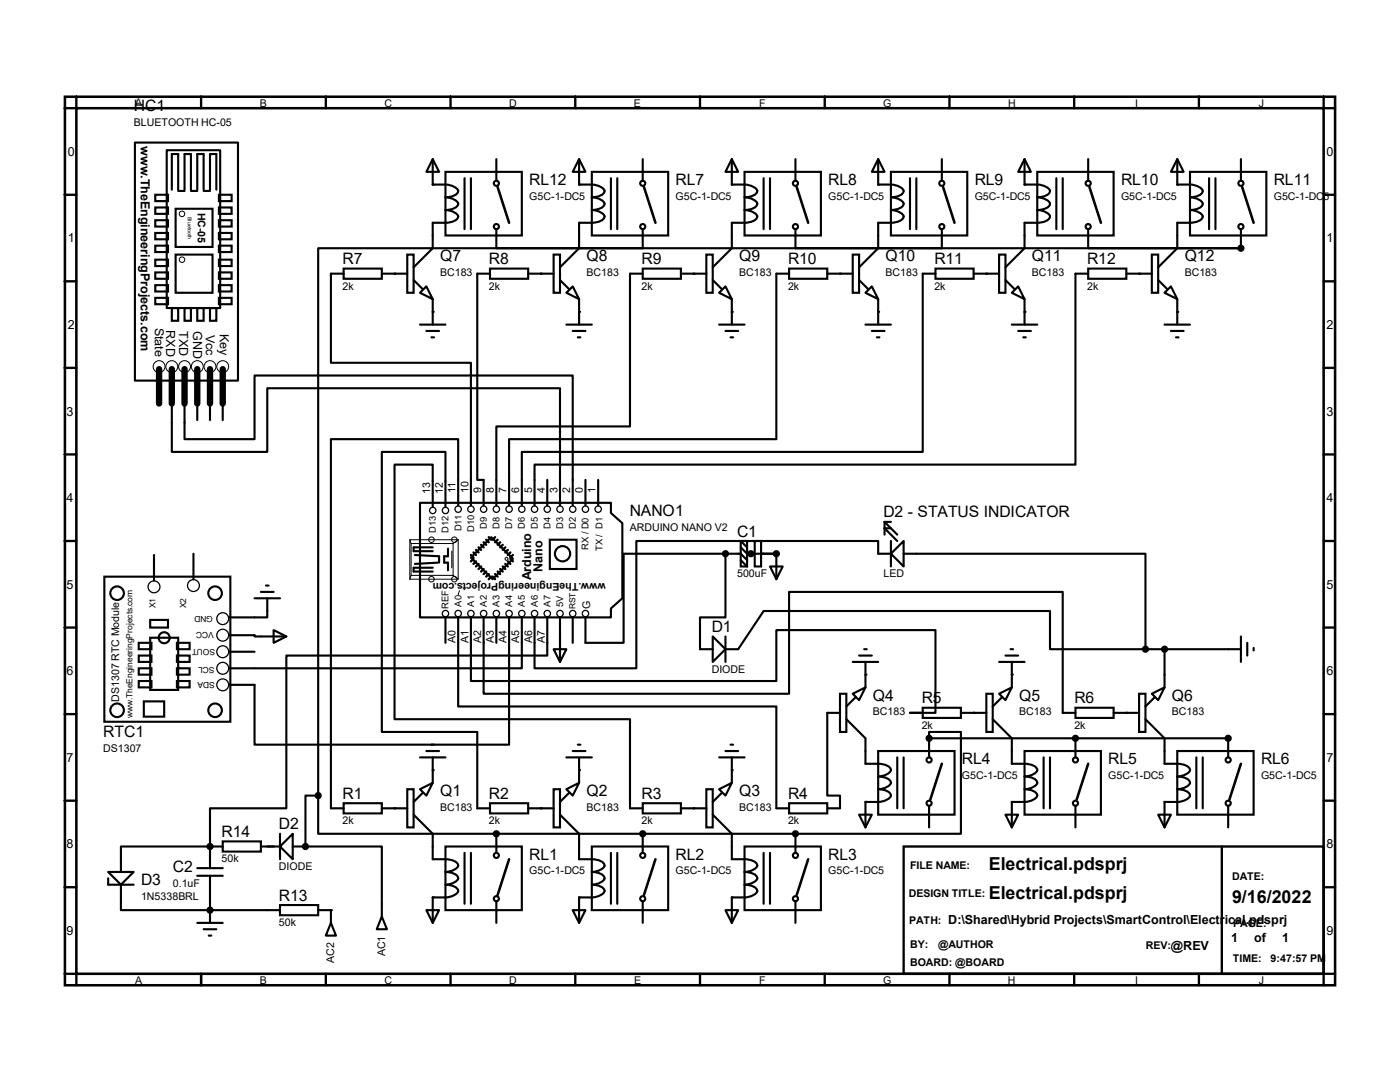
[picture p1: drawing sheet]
<svg xmlns="http://www.w3.org/2000/svg" width="279mm" height="216mm" viewBox="0 0 279 216" stroke-linecap="round" stroke-linejoin="round" font-family="sans-serif">
<g fill="none" stroke="#000" stroke-width=".51">
<path d="M13 19.3h253.4v177.3h-253.4zM15.2 21.6h249v172.7h-249zM99.3 37.3l2.3 7.1M128.5 37.3l2.3 7.1M159 37.3l2.3 7.1M188.2 37.3l2.3 7.1M217.4 37.3l2.3 7.1M247.9 37.3l2.3 7.1M188 152.4l-2.3 7.1M217.2 152.4l-2.3 7.1M247.6 152.4l-2.2 7.1M101.6 171.4l-2.3 7.2"/>
<path d="M130.8 171.4l-2.3 7.2M161.3 171.4l-2.3 7.2"/>
</g>
<g fill="none" stroke="#000" stroke-width=".47">
<path d="M15.2 19.3v2.3h-2.2M40.1 19.3v2.3M65 19.3v2.3M89.9 19.3v2.3M114.8 19.3v2.3M139.7 19.3v2.3M164.6 19.3v2.3M189.5 19.3v2.3M214.4 19.3v2.3M239.3 19.3v2.3M264.2 19.3v2.3h2.2M13 38.9h2.2"/>
<path d="M264.2 38.9h2.2M13 56.1h2.2M264.2 56.1h2.2M13 73.4h2.2M264.2 73.4h2.2M13 90.7h2.2M264.2 90.7h2.2M13 107.9h2.2M94 110.7l.5 .6M94.5 111.5l-.5 .5M94.5 110.2l.5 .5M95 112l-.5 .5"/>
<path d="M95 109.7l.5 .5M95.5 112.5l-.5 .5M95.5 109.2l.5 .5M96 113l-.5 .5M96 108.7l.5 .5M96.5 113.5l-.5 .5M96.5 108.2l.5 .5M97 114l-.5 .6M97 107.7l.5 .5M97.5 114.6l-.5 .5M97.5 107.2l.5 .5M98 115.1l-.5 .5"/>
<path d="M98.3 115.1l.5 .5M98.8 107.2l-.5 .5M98.8 114.6l.5 .5M99.3 107.7l-.5 .5M99.3 114l.5 .6M99.8 108.2l-.5 .5M99.8 113.5l.5 .5M100.3 108.7l-.5 .5M100.3 113l.5 .5M100.8 109.2l-.5 .5M100.8 112.5l.5 .5M101.3 109.7l-.5 .5"/>
<path d="M101.3 112l.6 .5M101.9 110.2l-.6 .5M101.9 111.5l.5 .5M102.4 110.7l-.5 .6M264.2 107.9h2.2M13 125.2h2.2M264.2 125.2h2.2M13 142.5h2.2M13 159.8h2.2M264.2 142.5h2.2M264.2 159.8h2.2M13 177h2.2"/>
<path d="M180.3 168.9h83.9v25.4h-83.9zM243.8 168.9v25.4M264.2 177h2.2M13 194.3h2.2v2.3M40.1 194.3v2.3M65 194.3v2.3M89.9 194.3v2.3M114.8 194.3v2.3M139.7 194.3v2.3M164.6 194.3v2.3M189.5 194.3v2.3M214.4 194.3v2.3"/>
<path d="M239.3 194.3v2.3M266.4 194.3h-2.2v2.3"/>
</g>
<g fill="none" stroke="#000" stroke-width=".2">
<path d="M15.2 19l.1 2.3M40.1 19l.1 2.3M65 19l.1 2.3M89.9 19l.1 2.3M114.8 19l.1 2.3M139.7 19v2.3M164.6 19v2.3M189.5 19v2.3M214.4 19v2.3M239.3 19v2.3M264.2 19v2.3M12.7 21.6h2.3"/>
<path d="M12.7 38.9h2.3M12.7 56.1h2.3M12.7 73.4h2.3M12.7 90.7h2.3M12.7 107.9h2.3M81.8 107.7h9.6v7.9h-9.6zM81.8 107.7l.2 .8M82 108.5h8.4v6.3h-8.4zM82 114.8l-.2 .8M90.5 114.8l.9 .8M91.5 107.7l-1.1 .8M91.7 117.9l-.2 .7"/>
<path d="M12.7 125.2h2.3M12.7 142.5h2.3M12.7 159.8h2.3M12.7 177h2.3M12.7 194.3h2.3"/>
<circle cx="36.3" cy="51.8" r=".55"/>
<circle cx="36.3" cy="42.7" r=".55"/>
<circle cx="31.7" cy="73.2" r="1.19"/>
<circle cx="34.3" cy="73.2" r="1.19"/>
<circle cx="36.8" cy="73.2" r="1.19"/>
<circle cx="39.4" cy="73.2" r="1.19"/>
<circle cx="41.9" cy="73.2" r="1.19"/>
<circle cx="44.4" cy="73.2" r="1.19"/>
<circle cx="86.1" cy="115.6" r=".55"/>
<circle cx="86.1" cy="107.7" r=".55"/>
<circle cx="90.7" cy="107.7" r=".55"/>
<circle cx="90.7" cy="115.6" r=".55"/>
<circle cx="101.1" cy="111.5" r=".3"/>
</g>
<g fill="#000">
<circle cx="86.4" cy="36.8" r=".21"/>
<circle cx="115.6" cy="36.8" r=".21"/>
<circle cx="146" cy="36.8" r=".21"/>
<circle cx="175.3" cy="36.8" r=".21"/>
<circle cx="204.5" cy="36.8" r=".21"/>
<circle cx="234.9" cy="36.8" r=".21"/>
<circle cx="78.7" cy="54.6" r=".21"/>
<circle cx="108" cy="54.6" r=".21"/>
<circle cx="138.4" cy="54.6" r=".21"/>
<circle cx="167.6" cy="54.6" r=".21"/>
<circle cx="196.9" cy="54.6" r=".21"/>
<circle cx="227.3" cy="54.6" r=".21"/>
<circle cx="247.7" cy="49.5" r=".21"/>
<circle cx="86.4" cy="62.2" r=".21"/>
<circle cx="115.6" cy="62.2" r=".21"/>
<circle cx="146" cy="62.2" r=".21"/>
<circle cx="175.3" cy="62.2" r=".21"/>
<circle cx="204.5" cy="62.2" r=".21"/>
<circle cx="234.9" cy="62.2" r=".21"/>
<circle cx="144.8" cy="110.5" r=".21"/>
<circle cx="154.9" cy="110.5" r=".21"/>
<circle cx="172.7" cy="134.6" r=".21"/>
<circle cx="201.9" cy="134.6" r=".21"/>
<circle cx="86.4" cy="153.7" r=".21"/>
<circle cx="115.6" cy="153.7" r=".21"/>
<circle cx="146" cy="153.7" r=".21"/>
<circle cx="185.4" cy="147.3" r=".21"/>
<circle cx="194.3" cy="142.2" r=".21"/>
<circle cx="214.6" cy="147.3" r=".21"/>
<circle cx="224.8" cy="142.2" r=".21"/>
<circle cx="245.1" cy="147.3" r=".21"/>
<circle cx="41.9" cy="168.9" r=".21"/>
<circle cx="61" cy="168.9" r=".21"/>
<circle cx="78.7" cy="161.3" r=".21"/>
<circle cx="86.4" cy="179.1" r=".21"/>
<circle cx="99.1" cy="166.4" r=".21"/>
<circle cx="108" cy="161.3" r=".21"/>
<circle cx="115.6" cy="179.1" r=".21"/>
<circle cx="128.3" cy="166.4" r=".21"/>
<circle cx="138.4" cy="161.3" r=".21"/>
<circle cx="146.1" cy="179.1" r=".21"/>
<circle cx="158.8" cy="166.4" r=".21"/>
<circle cx="172.7" cy="160" r=".21"/>
<circle cx="201.9" cy="160" r=".21"/>
<circle cx="232.4" cy="160" r=".21"/>
<circle cx="41.9" cy="181.6" r=".21"/>
<circle cx="66" cy="181.6" r=".21"/>
</g>
<g fill="none" stroke="#000" stroke-width=".42">
<path d="M26.9 28.4h20.6v47.5h-20.6zM31 38.9h2.5v1.2h-2.5zM33.3 30h10.6v31.5h-10.6zM34.3 37.8v-7.1h1.3v7.1M35.6 38.1h1.2M36.8 37.8v-7.1h1.3v7.1M38.1 38.1h1.3M39.4 37.8v-7.1h1.2v7.1M40.6 38.1h1.3M41.9 37.8v-7.1h1.3v7.1M43.7 38.9h2.5v1.2h-2.5zM86.4 31.7l1.2 2.6h-2.5z"/>
<path d="M86.4 31.7v5.1a7 7 0 0 1 4.2 .5 .88 .88 0 0 1 .8 .8 .88 .88 0 0 1-.8 .9l-1.7 .4a2.69 2.69 0 0 1 2.5 1.2 2.31 2.31 0 0 1-2.5 1.3 2.69 2.69 0 0 1 2.5 1.3 2.31 2.31 0 0 1-2.5 1.2h-2.5v5.1l-3.9 3.8M88.9 34.3h15.2v12.7h-15.2zM92.7 35.6v10.1M94 35.6v10.1M99.1 31.7v4.4M115.6 31.7l1.2 2.6h-2.5zM115.6 31.7v5.1a7 7 0 0 1 4.3 .5 .88 .88 0 0 1 .8 .8 .88 .88 0 0 1-.8 .9l-1.8 .4a2.69 2.69 0 0 1 2.5 1.2 2.31 2.31 0 0 1-2.5 1.3 2.69 2.69 0 0 1 2.5 1.3 2.31 2.31 0 0 1-2.5 1.2h-2.5v5.1l-3.8 3.8M118.1 34.3h15.2v12.7h-15.2zM121.9 35.6v10.1M123.2 35.6v10.1M128.3 31.7v4.4M146 31.7l1.3 2.6h-2.5z"/>
<path d="M146 31.7v5.1a7 7 0 0 1 4.3 .5 .88 .88 0 0 1 .8 .8 .88 .88 0 0 1-.8 .9l-1.7 .4a2.69 2.69 0 0 1 2.5 1.2 2.31 2.31 0 0 1-2.5 1.3 2.69 2.69 0 0 1 2.5 1.3 2.31 2.31 0 0 1-2.5 1.2h-2.6v5.1l-3.8 3.8M148.6 34.3h15.2v12.7h-15.2zM152.4 35.6v10.1M153.7 35.6v10.1M158.7 31.7v4.4M175.3 31.7l1.2 2.6h-2.5zM175.3 31.7v5.1a7 7 0 0 1 4.2 .5 .88 .88 0 0 1 .8 .8 .88 .88 0 0 1-.8 .9l-1.7 .4a2.69 2.69 0 0 1 2.5 1.2 2.31 2.31 0 0 1-2.5 1.3 2.69 2.69 0 0 1 2.5 1.3 2.31 2.31 0 0 1-2.5 1.2h-2.5v5.1l-3.9 3.8M177.8 34.3h15.2v12.7h-15.2zM181.6 35.6v10.1M182.9 35.6v10.1M188 31.7v4.4M204.5 31.7l1.2 2.6h-2.5z"/>
<path d="M204.5 31.7v5.1a7 7 0 0 1 4.3 .5 .88 .88 0 0 1 .8 .8 .88 .88 0 0 1-.8 .9l-1.8 .4a2.69 2.69 0 0 1 2.5 1.2 2.31 2.31 0 0 1-2.5 1.3 2.69 2.69 0 0 1 2.5 1.3 2.31 2.31 0 0 1-2.5 1.2h-2.5v5.1l-3.8 3.8M207 34.3h15.2v12.7h-15.2zM210.8 35.6v10.1M212.1 35.6v10.1M217.2 31.7v4.4M234.9 31.7l1.3 2.6h-2.5zM234.9 31.7v5.1a7 7 0 0 1 4.3 .5 .88 .88 0 0 1 .8 .8 .88 .88 0 0 1-.8 .9l-1.7 .4a2.69 2.69 0 0 1 2.5 1.2 2.31 2.31 0 0 1-2.5 1.3 2.69 2.69 0 0 1 2.5 1.3 2.31 2.31 0 0 1-2.5 1.2h-2.6v5.1l-3.8 3.8M237.5 34.3h15.2v12.7h-15.2zM241.3 35.6v10.1M242.6 35.6v10.1M247.6 31.7v4.4M31 41.4h2.5v1.3h-2.5z"/>
<path d="M31 43.9h2.5v1.3h-2.5zM31 46.5h2.5v1.3h-2.5zM31 49h2.5v1.3h-2.5zM31 51.8h2.5v1.3h-2.5zM31 54.4h2.5v1.2h-2.5zM31 56.9h2.5v1.3h-2.5zM31 59.4h2.5v1.3h-2.5zM35.1 41.7h7.3v7.6h-7.3zM35.1 50.8h7.3v7.6h-7.3zM43.7 41.4h2.5v1.3h-2.5zM43.7 43.9h2.5v1.3h-2.5zM43.7 46.5h2.5v1.3h-2.5z"/>
<path d="M43.7 49h2.5v1.3h-2.5zM43.7 51.8h2.5v1.3h-2.5zM43.7 54.4h2.5v1.2h-2.5zM43.7 56.9h2.5v1.3h-2.5zM43.7 59.4h2.5v1.3h-2.5zM68.6 53.6h7.6v2h-7.6zM68.6 54.6h-2.6v17.8h28v28.4M76.2 54.6h5.1M81.3 50.8h1.2v7.6h-1.2zM82.5 55.9l1.8 1.8M83.8 58.4l1.3-1.3 1.3 2.6zM86.4 59.7v5.1"/>
<path d="M97.8 53.6h7.6v2h-7.6zM97.8 54.6h-2.6v41.2h1.3v5M99.1 45.7v3.8h29.2v-3.8M105.4 54.6h5.1M110.5 50.8h1.3v7.6h-1.3zM111.8 55.9l1.7 1.8M114.3 57.1l1.3 2.6-2.6-1.3zM115.6 59.7v5.1M128.3 53.6h7.6v2h-7.6zM128.3 54.6h-2.6v30.5h-26.6v15.7M135.9 54.6h5.1M141 50.8h1.2v7.6h-1.2z"/>
<path d="M142.2 55.9l1.8 1.8M144.8 57.1l1.2 2.6-2.5-1.3zM146 59.7v5.1M157.5 53.6h7.6v2h-7.6zM157.5 54.6h-2.6v33h-53.3v13.2M158.7 45.7v3.8h29.3v-3.8M165.1 54.6h5.1M170.2 50.8h1.2v7.6h-1.2zM171.4 55.9l1.8 1.8M174 57.1l1.3 2.6-2.6-1.3zM175.3 59.7v5.1M186.7 53.6h7.6v2h-7.6z"/>
<path d="M186.7 54.6h-2.6v35.6h-80v10.6M194.3 54.6h5.1M199.4 50.8h1.3v7.6h-1.3zM200.7 55.9l1.7 1.8M203.2 57.1l1.3 2.6-2.6-1.3zM204.5 59.7v5.1M217.2 53.6h7.6v2h-7.6zM217.2 54.6h-2.6v38.1h-107.9v8.1M217.2 45.7v3.8h30.4M224.8 54.6h5.1M229.9 50.8h1.2v7.6h-1.2zM231.1 55.9l1.8 1.8"/>
<path d="M233.7 57.1l1.2 2.6-2.5-1.3zM234.9 59.7v5.1M247.6 49.5h-184.1v109.2M247.6 45.7v3.8M34.3 61.5h1.3v2.5h-1.3zM34.3 79.2v11h19v-12.7h58.5v23.3M36.8 61.5h1.3v2.5h-1.3zM36.8 79.2v8.4h14v-12.7h63.5v25.9M39.4 61.5h1.2v2.5h-1.2zM41.9 61.5h1.3v2.5h-1.3zM83.8 64.8h5.1M85.1 66h2.5"/>
<path d="M86.1 67.3h.5M113 64.8h5.1M114.3 66h2.5M115.3 67.3h.5M143.5 64.8h5.1M144.8 66h2.5M145.8 67.3h.5M172.7 64.8h5.1M174 66h2.5M175 67.3h.5M201.9 64.8h5.1M203.2 66h2.5"/>
<path d="M204.2 67.3h.5M232.4 64.8h5.1M233.7 66h2.5M234.7 67.3h.5M39.4 80v3.8M41.9 80v3.8M44.4 80v3.8M109.2 95.8v5M116.8 95.8v5M119.4 95.8v5M20.8 115.1h25.2v28.9h-25.2zM30.7 110.7v5.1"/>
<path d="M38.6 110.5v5.1M50.8 119.4h5.1M52.1 118.1h2.5M53.1 116.8h.5M53.3 119.4v3.8h-7.6M82.8 110.7l4.8 .3v1.3M83.8 100.3h38.1v2.1l2.3 2v15l-2.3 2v1.8h-38.1zM86.4 101.1v-8.4h-7.7v50.8h47v17.8h2.6M86.4 109.2h-3.9v.8h3.9M86.4 113.3h-3.9v.7h3.9M87.4 112.3l-4.6 .2M88.9 101.1v-10.9h-12.7v55.8h19v15.3h2.6"/>
<path d="M89.4 109.5v1.5h-.8v1.3h.8v1.5M91.4 100.8v-13.2h-25.4v73.7h2.6M98 107.2l4.4 4.3-4.1 4.1-4.3-4.3zM109.7 107.7h5.4v5.8h-5.4zM144.8 110.5v12.7h-5.1v6.3h2.5M144.8 110.5h-20.3v17.8h-7.7v-5.1M144.8 110.5h3l1.3 1.3M147.8 107.9h1.3v5.1h-1.3zM147.8 107.9l1.3 1.3M147.8 109.2l1.3 1.3M147.8 111.8l1.3 1.2M149.9 110.5h5v5.1"/>
<path d="M150.6 107.9h1.3v5.1h-1.3zM153.7 113h2.5l-1.3 2.6zM176.5 104.1l2.6 2.6M176.5 104.1h1.3M176.5 104.1v2.6M177.8 110.5h-2.5v-2.6h-48.3v25.4h-20.3v-10.1M177.8 107.9v5.1M177.8 105.4h-1.3l2.6 2.5M180.3 107.9v5.1l-2.5-2.5zM180.3 110.5h48.3v19M27.7 135.9h2.5v1.3h-2.5zM27.7 133.3h2.5v1.3h-2.5z"/>
<path d="M27.7 130.8h2.5v1.3h-2.5zM27.7 128.3h2.5v1.2h-2.5zM28.7 140h4.1v3h-4.1zM30 127.3h5.6v10.4h-5.6zM30 123.7h3.5v1.5h-3.5zM35.3 135.9h2.5v1.3h-2.5zM35.3 133.3h2.5v1.3h-2.5zM35.3 130.8h2.5v1.3h-2.5zM35.3 128.3h2.5v1.2h-2.5zM45.7 126.7h5.1v.3h6.3M45.7 130h5.1M54.6 125.7l2.5 1.3-2.5 1.3z"/>
<path d="M88.9 123.2v5.1M91.4 123.2v17.8h63.5v20.3h2.6M94 123.2v12.7h60.9v-10.2h31.8v16.5h-5.1h2.5M96.5 123.2v15.2h61v-20.3h54.6v24.1h2.5M99.1 123.2v5.1M101.6 123.2v25.4h-50.8v-11.9h-5.1M104.1 123.2v10.1h-58.4M109.2 123.2v7.6h-52.1v30.5h-15.2v7.6M110.5 129.5h2.5l-1.2 2.6zM111.8 123.2v8.9M114.3 123.2v5.1M142.2 127l2.6 2.5-2.6 2.6z"/>
<path d="M144.8 129.5h2.5l5.1-7.6h57.1v7.6h19.1M144.8 127v5.1M167.6 138.4h1.3v7.6h-1.3zM170.2 138.4l2.5-1.2-1.3 2.5zM170.2 132.1h5.1M170.7 139.2l-1.8 1.8M171.4 130.8h2.6M172.5 129.5h.5M172.7 132.1v5.1M196.8 138.4h1.3v7.6h-1.3zM199.4 138.4l2.5-1.2-1.2 2.5zM199.4 132.1h5.1"/>
<path d="M199.9 139.2l-1.8 1.8M200.7 130.8h2.5M201.7 129.5h.5M201.9 132.1v5.1M227.3 138.4h1.3v7.6h-1.3zM228.6 129.5h19M229.9 138.4l2.5-1.2-1.3 2.5zM230.4 139.2l-1.8 1.8M232.4 129.5v7.7M247.6 127v5.1M248.9 128.3v2.5M250.2 129.3v.5"/>
<path d="M63.5 158.7v7.7h35.6M63.5 158.7h-2.5v10.2M81.3 157.5h1.2v7.6h-1.2zM83.8 157.5l2.6-1.3-1.3 2.5zM83.8 151.1h5.1M84.3 158.2l-1.8 1.8M85.1 149.9h2.5M86.1 148.6h.5M86.4 151.1v5.1M110.5 157.5h1.3v7.6h-1.3zM113 157.5l2.6-1.3-1.3 2.5zM113 151.1h5.1"/>
<path d="M113.5 158.2l-1.7 1.8M114.3 149.9h2.5M115.3 148.6h.5M115.6 151.1v5.1M141 157.5h1.2v7.6h-1.2zM143.5 157.5l2.5-1.3-1.2 2.5zM143.5 151.1h5.1M144 158.2l-1.8 1.8M144.8 149.9h2.5M145.8 148.6h.5M146 151.1v5.1M167.6 142.2h-2.5v16.5h2.5v2.6h-2.5"/>
<path d="M168.9 143.5l3.8 3.8v5.1a8.5 8.5 0 0 1 4.3 .3 .88 .88 0 0 1 .8 .9 .88 .88 0 0 1-.8 .9l-1.7 .4a2.31 2.31 0 0 1 2.5 1.3 2.69 2.69 0 0 1-2.5 1.3 2.31 2.31 0 0 1 2.5 1.2 2.69 2.69 0 0 1-2.5 1.3h-2.6v5.1M175.3 149.9h15.2v12.7h-15.2zM179.1 151.1v10.2M180.3 151.1v10.2M184.1 141.2h7.7v2.1h-7.7zM185.4 147.3v-1.3h6.4v20.4h-33.1M185.4 147.3h59.7v3.8M185.4 147.3v3.8M191.8 142.2h5M198.1 143.5l3.8 3.8v5.1a8.5 8.5 0 0 1 4.3 .3 .88 .88 0 0 1 .8 .9 .88 .88 0 0 1-.8 .9l-1.7 .4a2.31 2.31 0 0 1 2.5 1.3 2.69 2.69 0 0 1-2.5 1.3 2.31 2.31 0 0 1 2.5 1.2 2.69 2.69 0 0 1-2.5 1.3h-2.6v5.1M204.5 149.9h15.2v12.7h-15.2zM208.3 151.1v10.2"/>
<path d="M209.5 151.1v10.2M214.6 141.2h7.6v2.1h-7.6zM214.6 147.3v3.8M222.2 142.2h5.1M228.6 143.5l3.8 3.8v5.1a8.5 8.5 0 0 1 4.3 .3 .88 .88 0 0 1 .8 .9 .88 .88 0 0 1-.8 .9l-1.8 .4a2.31 2.31 0 0 1 2.6 1.3 2.69 2.69 0 0 1-2.6 1.3 2.31 2.31 0 0 1 2.6 1.2 2.69 2.69 0 0 1-2.6 1.3h-2.5v5.1M234.9 149.9h15.3v12.7h-15.3zM238.8 151.1v10.2M240 151.1v10.2M21.6 174h5.1l-2.6 2.5zM21.6 175.3v1.2h5.1M24.1 176.5v5.1h31.8M39.4 174.8h5"/>
<path d="M39.4 173.2h5M41.9 168.9h-17.8v5.1M41.9 168.9v4.3M41.9 174.8v9.3M41.9 168.9h2.5M44.4 167.9h7.7v2h-7.7zM52.1 168.9h3.8M55.9 166.4v5M58.4 166.4v5l-2.5-2.5zM58.4 168.9h2.6M61 168.9h15.2v14M68.6 160.3h7.6v2h-7.6z"/>
<path d="M76.2 161.3h5.1M82.5 162.6l3.9 3.8v5a8.5 8.5 0 0 1 4.2 .4 .88 .88 0 0 1 .8 .9 .88 .88 0 0 1-.8 .8l-1.7 .5a2.31 2.31 0 0 1 2.5 1.3 2.69 2.69 0 0 1-2.5 1.2 2.31 2.31 0 0 1 2.5 1.3 2.69 2.69 0 0 1-2.5 1.3h-2.5v5M88.9 168.9h15.2v12.7h-15.2zM92.7 170.2v10.1M94 170.2v10.1M97.8 160.3h7.6v2h-7.6zM99.1 166.4h59.6M99.1 166.4v3.8M99.1 179.8v4.3M105.4 161.3h5.1M111.8 162.6l3.8 3.8v5a8.5 8.5 0 0 1 4.3 .4 .88 .88 0 0 1 .8 .9 .88 .88 0 0 1-.8 .8l-1.8 .5a2.31 2.31 0 0 1 2.5 1.3 2.69 2.69 0 0 1-2.5 1.2 2.31 2.31 0 0 1 2.5 1.3 2.69 2.69 0 0 1-2.5 1.3h-2.5v5M118.1 168.9h15.2v12.7h-15.2z"/>
<path d="M121.9 170.2v10.1M123.2 170.2v10.1M128.3 160.3h7.6v2h-7.6zM128.3 166.4v3.8M128.3 179.8v4.3M135.9 161.3h5.1M142.2 162.6l3.8 3.8v5a8.5 8.5 0 0 1 4.3 .4 .88 .88 0 0 1 .8 .9 .88 .88 0 0 1-.8 .8l-1.7 .5a2.31 2.31 0 0 1 2.5 1.3 2.69 2.69 0 0 1-2.5 1.2 2.31 2.31 0 0 1 2.5 1.3 2.69 2.69 0 0 1-2.5 1.3h-2.6v5M148.6 168.9h15.2v12.7h-15.2zM152.4 170.2v10.1M153.7 170.2v10.1M157.5 160.3h7.6v2h-7.6zM158.7 166.4v3.8"/>
<path d="M158.7 179.8v4.3M171.4 162.6h2.6l-1.3 2.5zM185.4 160.8v4.3M200.7 162.6h2.5l-1.3 2.5zM214.6 160.8v4.3M231.1 162.6h2.6l-1.3 2.5zM245.1 160.8v4.3M39.4 184.1h5M40.6 185.4h2.6M41.7 186.7h.5M55.9 180.6h7.6v2h-7.6zM63.5 181.6h2.5v2.5"/>
<path d="M66 184.1l1.1 2.6h-2.1zM76.2 182.9l1 2.5h-2zM85.1 181.6h2.5l-1.2 2.5zM114.3 181.6h2.5l-1.2 2.5zM144.8 181.6h2.5l-1.3 2.5z"/>
<circle cx="99.1" cy="36.6" r=".51"/>
<circle cx="128.3" cy="36.6" r=".51"/>
<circle cx="158.7" cy="36.6" r=".51"/>
<circle cx="188" cy="36.6" r=".51"/>
<circle cx="217.2" cy="36.6" r=".51"/>
<circle cx="247.6" cy="36.6" r=".51"/>
<circle cx="99.1" cy="45.2" r=".51"/>
<circle cx="128.3" cy="45.2" r=".51"/>
<circle cx="158.7" cy="45.2" r=".51"/>
<circle cx="188" cy="45.2" r=".51"/>
<circle cx="217.2" cy="45.2" r=".51"/>
<circle cx="247.6" cy="45.2" r=".51"/>
<circle cx="23.4" cy="118.4" r="1.35"/>
<circle cx="42.9" cy="118.4" r="1.35"/>
<circle cx="112.3" cy="110.5" r="1.52"/>
<circle cx="32.8" cy="127.3" r="1.1"/>
<circle cx="23.4" cy="141.7" r="1.35"/>
<circle cx="42.9" cy="141.7" r="1.35"/>
<circle cx="185.4" cy="151.6" r=".51"/>
<circle cx="214.6" cy="151.6" r=".51"/>
<circle cx="245.1" cy="151.6" r=".51"/>
<circle cx="99.1" cy="170.7" r=".51"/>
<circle cx="99.1" cy="179.3" r=".51"/>
<circle cx="128.3" cy="170.7" r=".51"/>
<circle cx="128.3" cy="179.3" r=".51"/>
<circle cx="158.7" cy="179.3" r=".51"/>
<circle cx="158.7" cy="170.7" r=".51"/>
<circle cx="185.4" cy="160.3" r=".51"/>
<circle cx="214.6" cy="160.3" r=".51"/>
<circle cx="245.1" cy="160.3" r=".51"/>
</g>
<g fill="none" stroke="#000" stroke-width=".25">
<circle cx="30.7" cy="117.1" r="1.19"/>
<circle cx="38.6" cy="116.8" r="1.19"/>
<circle cx="86.4" cy="101.9" r=".64"/>
<circle cx="88.9" cy="101.9" r=".64"/>
<circle cx="91.4" cy="101.6" r=".64"/>
<circle cx="94" cy="101.6" r=".64"/>
<circle cx="96.5" cy="101.6" r=".64"/>
<circle cx="99.1" cy="101.6" r=".64"/>
<circle cx="101.6" cy="101.6" r=".64"/>
<circle cx="104.1" cy="101.6" r=".64"/>
<circle cx="106.7" cy="101.6" r=".64"/>
<circle cx="109.2" cy="101.6" r=".64"/>
<circle cx="111.8" cy="101.6" r=".64"/>
<circle cx="114.3" cy="101.6" r=".64"/>
<circle cx="116.8" cy="101.6" r=".64"/>
<circle cx="119.4" cy="101.6" r=".64"/>
<circle cx="44.4" cy="123.4" r="1.19"/>
<circle cx="44.4" cy="133.3" r="1.19"/>
<circle cx="44.4" cy="130" r="1.19"/>
<circle cx="44.4" cy="126.7" r="1.19"/>
<circle cx="44.4" cy="136.7" r="1.19"/>
<circle cx="88.9" cy="122.4" r=".64"/>
<circle cx="91.4" cy="122.4" r=".64"/>
<circle cx="94" cy="122.4" r=".64"/>
<circle cx="96.5" cy="122.4" r=".64"/>
<circle cx="99.1" cy="122.4" r=".64"/>
<circle cx="101.6" cy="122.4" r=".64"/>
<circle cx="104.1" cy="122.4" r=".64"/>
<circle cx="106.7" cy="122.4" r=".64"/>
<circle cx="109.2" cy="122.4" r=".64"/>
<circle cx="111.8" cy="122.4" r=".64"/>
<circle cx="114.3" cy="122.4" r=".64"/>
<circle cx="116.8" cy="122.4" r=".64"/>
</g>
<path d="M90.2 110v3.3" fill="none" stroke="#000" stroke-width=".21"/>
<g fill="#000" stroke="#000" stroke-width=".42">
<circle cx="247.6" cy="49.5" r=".51"/>
<circle cx="144.8" cy="110.5" r=".51"/>
<circle cx="149.9" cy="110.5" r=".51"/>
<circle cx="154.9" cy="110.5" r=".51"/>
<circle cx="228.6" cy="129.5" r=".51"/>
<circle cx="232.4" cy="129.5" r=".51"/>
<circle cx="63.5" cy="158.7" r=".51"/>
<circle cx="185.4" cy="147.3" r=".51"/>
<circle cx="214.6" cy="147.3" r=".51"/>
<circle cx="245.1" cy="147.3" r=".51"/>
<circle cx="41.9" cy="168.9" r=".51"/>
<circle cx="61" cy="168.9" r=".51"/>
<circle cx="99.1" cy="166.4" r=".51"/>
<circle cx="128.3" cy="166.4" r=".51"/>
<circle cx="158.7" cy="166.4" r=".51"/>
<circle cx="41.9" cy="181.6" r=".51"/>
</g>
<path d="M31.7 73.7v6.8M34.3 73.7v6.8M36.8 73.7v6.8M39.4 73.7v6.8M41.9 73.7v6.8M44.4 73.7v6.8" fill="none" stroke="#000" stroke-width="1.3"/>
<g font-size="3.6">
<text x="197.4" y="173.7">Electrical.pdsprj</text>
<text x="197.4" y="179.5">Electrical.pdsprj</text>
<text x="245.9" y="180.3">9/16/2022</text>
</g>
<g font-size="3.1">
<text x="26.7" y="22.2">HC1</text>
<text x="105.6" y="36.9">RL12</text>
<text x="134.8" y="36.9">RL7</text>
<text x="165.3" y="36.9">RL8</text>
<text x="194.5" y="36.9">RL9</text>
<text x="223.7" y="36.9">RL10</text>
<text x="254.2" y="36.9">RL11</text>
<text x="68.4" y="52.7">R7</text>
<text x="87.8" y="52.2">Q7</text>
<text x="97.6" y="52.7">R8</text>
<text x="117.1" y="52.2">Q8</text>
<text x="128.1" y="52.7">R9</text>
<text x="147.5" y="52.2">Q9</text>
<text x="157.3" y="52.7">R10</text>
<text x="176.7" y="52.2">Q10</text>
<text x="186.5" y="52.7">R11</text>
<text x="206" y="52.2">Q11</text>
<text x="217" y="52.7">R12</text>
<text x="236.4" y="52.2">Q12</text>
<text x="125.7" y="103">NANO1</text>
<text x="147.1" y="107.1">C1</text>
<text x="176.3" y="103.3">D2 - STATUS INDICATOR</text>
<text x="142" y="126.1">D1</text>
<text x="174.2" y="139.8">Q4</text>
<text x="183.9" y="140.3">R5</text>
<text x="203.4" y="139.8">Q5</text>
<text x="214.4" y="140.3">R6</text>
<text x="233.9" y="139.8">Q6</text>
<text x="20.6" y="147.1">RTC1</text>
<text x="192" y="152.5">RL4</text>
<text x="221.2" y="152.5">RL5</text>
<text x="251.7" y="152.5">RL6</text>
<text x="68.4" y="159.4">R1</text>
<text x="87.8" y="158.8">Q1</text>
<text x="97.6" y="159.4">R2</text>
<text x="117.1" y="158.8">Q2</text>
<text x="128.1" y="159.4">R3</text>
<text x="147.5" y="158.8">Q3</text>
<text x="157.3" y="159.4">R4</text>
<text x="44.2" y="167">R14</text>
<text x="55.7" y="165.5">D2</text>
<text x="105.6" y="171.5">RL1</text>
<text x="134.8" y="171.5">RL2</text>
<text x="165.3" y="171.5">RL3</text>
<text x="28.2" y="176.6">D3</text>
<text x="34.5" y="174.1">C2</text>
<text x="55.7" y="179.7">R13</text>
</g>
<g font-size="2.5">
<text x="28.1" y="29.2" transform="rotate(90 28.1 29.2)">www.TheEngineeringProjects.com</text>
<text x="13.5" y="31.1">0</text>
<text x="264.8" y="31.1">0</text>
<text x="13.5" y="48.4">1</text>
<text x="264.8" y="48.4">1</text>
<text x="13.5" y="65.7">2</text>
<text x="30.9" y="65.4" transform="rotate(90 30.9 65.4)">State</text>
<text x="33.2" y="65.9" transform="rotate(90 33.2 65.9)">RXD</text>
<text x="264.8" y="65.7">2</text>
<text x="35.7" y="66.1" transform="rotate(90 35.7 66.1)">TXD</text>
<text x="38.5" y="66" transform="rotate(90 38.5 66)">GND</text>
<text x="41.1" y="66.8" transform="rotate(90 41.1 66.8)">Vcc</text>
<text x="43.9" y="66.7" transform="rotate(90 43.9 66.7)">Key</text>
<text x="13.3" y="82.9">3</text>
<text x="264.8" y="82.9">3</text>
<text x="13.3" y="100.2">4</text>
<text x="264.8" y="100.2">4</text>
<text x="13.3" y="117.5">5</text>
<text x="106" y="115.8" transform="rotate(-90 106 115.8)">Arduino</text>
<text x="108.3" y="114.1" transform="rotate(-90 108.3 114.1)">Nano</text>
<text x="264.8" y="117.5">5</text>
<text x="13.3" y="134.7">6</text>
<text x="264.8" y="134.7">6</text>
<text x="13.3" y="152">7</text>
<text x="264.8" y="152">7</text>
<text x="13.3" y="169.3">8</text>
<text x="264.8" y="169.3">8</text>
<text x="189.2" y="184.4">D:\Shared\Hybrid Projects\SmartControl\Electrical.pdsprj</text>
<text x="13.3" y="186.6">9</text>
<text x="233.7" y="189.5">@REV</text>
<text x="245.7" y="188">1</text>
<text x="250.3" y="188">of</text>
<text x="255.9" y="188">1</text>
<text x="264.8" y="186.6">9</text>
</g>
<g font-size="2.1">
<text x="27" y="21.1">A</text>
<text x="51.9" y="21.3">B</text>
<text x="76.7" y="21.3">C</text>
<text x="101.6" y="21.3">D</text>
<text x="126.5" y="21.3">E</text>
<text x="151.5" y="21.3">F</text>
<text x="176.2" y="21.3">G</text>
<text x="201.2" y="21.3">H</text>
<text x="226.5" y="21.3">I</text>
<text x="251.2" y="21.3">J</text>
<text x="26.7" y="25.1">BLUETOOTH HC-05</text>
<text x="105.6" y="39.8">G5C-1-DC5</text>
<text x="134.8" y="39.8">G5C-1-DC5</text>
<text x="165.3" y="39.8">G5C-1-DC5</text>
<text x="194.5" y="39.8">G5C-1-DC5</text>
<text x="223.7" y="39.8">G5C-1-DC5</text>
<text x="254.2" y="39.8">G5C-1-DC5</text>
<text x="39.5" y="42.4" transform="rotate(90 39.5 42.4)">HC-05</text>
<text x="68.4" y="57.8">2k</text>
<text x="87.8" y="55.1">BC183</text>
<text x="97.6" y="57.8">2k</text>
<text x="117.1" y="55.1">BC183</text>
<text x="128.1" y="57.8">2k</text>
<text x="147.5" y="55.1">BC183</text>
<text x="157.3" y="57.8">2k</text>
<text x="176.7" y="55.1">BC183</text>
<text x="186.5" y="57.8">2k</text>
<text x="206" y="55.1">BC183</text>
<text x="217" y="57.8">2k</text>
<text x="236.4" y="55.1">BC183</text>
<text x="85.9" y="98.5" transform="rotate(-90 85.9 98.5)">13</text>
<text x="88.4" y="98.5" transform="rotate(-90 88.4 98.5)">12</text>
<text x="90.9" y="98.3" transform="rotate(-90 90.9 98.3)">11</text>
<text x="93.5" y="98.3" transform="rotate(-90 93.5 98.3)">10</text>
<text x="96" y="98.3" transform="rotate(-90 96 98.3)">9</text>
<text x="98.6" y="98.3" transform="rotate(-90 98.6 98.3)">8</text>
<text x="101.1" y="98.3" transform="rotate(-90 101.1 98.3)">7</text>
<text x="103.6" y="98.3" transform="rotate(-90 103.6 98.3)">6</text>
<text x="106.2" y="98.3" transform="rotate(-90 106.2 98.3)">5</text>
<text x="108.7" y="98.3" transform="rotate(-90 108.7 98.3)">4</text>
<text x="111.3" y="98.3" transform="rotate(-90 111.3 98.3)">3</text>
<text x="113.8" y="98.3" transform="rotate(-90 113.8 98.3)">2</text>
<text x="116.3" y="98.3" transform="rotate(-90 116.3 98.3)">0</text>
<text x="118.9" y="98.3" transform="rotate(-90 118.9 98.3)">1</text>
<text x="125.7" y="105.9">ARDUINO NANO V2</text>
<text x="120.9" y="116.4" transform="rotate(-180 120.9 116.4)">www.TheEngineeringProjects.com</text>
<text x="147.1" y="115.2">500uF</text>
<text x="176.3" y="115.2">LED</text>
<text x="117.8" y="121.5" transform="rotate(-90 117.8 121.5)">G</text>
<text x="90.9" y="128.3" transform="rotate(-90 90.9 128.3)">A0</text>
<text x="93.5" y="128.3" transform="rotate(-90 93.5 128.3)">A1</text>
<text x="96" y="128.3" transform="rotate(-90 96 128.3)">A2</text>
<text x="98.6" y="128.3" transform="rotate(-90 98.6 128.3)">A3</text>
<text x="101.1" y="128.3" transform="rotate(-90 101.1 128.3)">A4</text>
<text x="103.6" y="128.3" transform="rotate(-90 103.6 128.3)">A5</text>
<text x="106.2" y="128.3" transform="rotate(-90 106.2 128.3)">A6</text>
<text x="108.7" y="128.3" transform="rotate(-90 108.7 128.3)">A7</text>
<text x="142" y="134.2">DIODE</text>
<text x="23.8" y="140" transform="rotate(-90 23.8 140)">DS1307 RTC Module</text>
<text x="174.2" y="142.7">BC183</text>
<text x="203.4" y="142.7">BC183</text>
<text x="233.9" y="142.7">BC183</text>
<text x="20.6" y="150">DS1307</text>
<text x="183.9" y="145.4">2k</text>
<text x="214.4" y="145.4">2k</text>
<text x="192" y="155.4">G5C-1-DC5</text>
<text x="221.2" y="155.4">G5C-1-DC5</text>
<text x="251.7" y="155.4">G5C-1-DC5</text>
<text x="87.8" y="161.8">BC183</text>
<text x="117.1" y="161.8">BC183</text>
<text x="147.5" y="161.8">BC183</text>
<text x="68.4" y="164.5">2k</text>
<text x="97.6" y="164.5">2k</text>
<text x="128.1" y="164.5">2k</text>
<text x="157.3" y="164.5">2k</text>
<text x="44.2" y="172.1">50k</text>
<text x="55.7" y="173.6">DIODE</text>
<text x="181.6" y="173.5">FILE NAME:</text>
<text x="28.2" y="179.5">1N5338BRL</text>
<text x="34.5" y="177">0.1uF</text>
<text x="105.6" y="174.5">G5C-1-DC5</text>
<text x="134.8" y="174.5">G5C-1-DC5</text>
<text x="165.3" y="174.5">G5C-1-DC5</text>
<text x="181.4" y="178.9">DESIGN TITLE:</text>
<text x="245.9" y="175.5">DATE:</text>
<text x="55.7" y="184.8">50k</text>
<text x="181.4" y="184.3">PATH:</text>
<text x="246.1" y="184.9">PAGE:</text>
<text x="76.9" y="190.8" transform="rotate(-90 76.9 190.8)">AC1</text>
<text x="181.6" y="189.2">BY:</text>
<text x="187.2" y="189.2">@AUTHOR</text>
<text x="228.6" y="189.4">REV:</text>
<text x="246" y="191.9">TIME:</text>
<text x="253.6" y="191.9">9:47:57 PM</text>
<text x="27" y="196.3">A</text>
<text x="51.9" y="196.3">B</text>
<text x="66.7" y="192.1" transform="rotate(-90 66.7 192.1)">AC2</text>
<text x="76.7" y="196.3">C</text>
<text x="101.6" y="196.3">D</text>
<text x="126.5" y="196.3">E</text>
<text x="151.5" y="196.3">F</text>
<text x="176.2" y="196.3">G</text>
<text x="181.6" y="192.7">BOARD: @BOARD</text>
<text x="201.2" y="196.3">H</text>
<text x="226.5" y="196.3">I</text>
<text x="251.2" y="196.3">J</text>
</g>
<g font-size="1.9">
<text x="87" y="106.4" transform="rotate(-90 87 106.4)">D13</text>
<text x="89.5" y="106.4" transform="rotate(-90 89.5 106.4)">D12</text>
<text x="92.1" y="106" transform="rotate(-90 92.1 106)">D11</text>
<text x="94.6" y="106.1" transform="rotate(-90 94.6 106.1)">D10</text>
<text x="97.2" y="105.6" transform="rotate(-90 97.2 105.6)">D9</text>
<text x="99.7" y="105.6" transform="rotate(-90 99.7 105.6)">D8</text>
<text x="102.2" y="105.6" transform="rotate(-90 102.2 105.6)">D7</text>
<text x="104.8" y="105.6" transform="rotate(-90 104.8 105.6)">D6</text>
<text x="107.3" y="105.6" transform="rotate(-90 107.3 105.6)">D5</text>
<text x="109.9" y="105.6" transform="rotate(-90 109.9 105.6)">D4</text>
<text x="112.4" y="105.6" transform="rotate(-90 112.4 105.6)">D3</text>
<text x="114.9" y="105.6" transform="rotate(-90 114.9 105.6)">D2</text>
<text x="117.5" y="109.7" transform="rotate(-90 117.5 109.7)">RX / D0</text>
<text x="120.3" y="109.9" transform="rotate(-90 120.3 109.9)">TX / D1</text>
<text x="89.5" y="121.5" transform="rotate(-90 89.5 121.5)">REF</text>
<text x="92.1" y="121" transform="rotate(-90 92.1 121)">A0</text>
<text x="94.6" y="121" transform="rotate(-90 94.6 121)">A1</text>
<text x="97.2" y="121" transform="rotate(-90 97.2 121)">A2</text>
<text x="99.7" y="121" transform="rotate(-90 99.7 121)">A3</text>
<text x="102.2" y="121" transform="rotate(-90 102.2 121)">A4</text>
<text x="104.8" y="121" transform="rotate(-90 104.8 121)">A5</text>
<text x="107.3" y="121" transform="rotate(-90 107.3 121)">A6</text>
<text x="109.9" y="121" transform="rotate(-90 109.9 121)">A7</text>
<text x="112.4" y="121" transform="rotate(-90 112.4 121)">5V</text>
</g>
<g font-size="1.7">
<text x="31" y="121.4" transform="rotate(-90 31 121.4)">X1</text>
<text x="37.1" y="121.4" transform="rotate(-90 37.1 121.4)">X2</text>
<text x="42.5" y="122.9" transform="rotate(-180 42.5 122.9)">GND</text>
<text x="114.8" y="121.6" transform="rotate(-90 114.8 121.6)">RST</text>
<text x="42.7" y="126.2" transform="rotate(-180 42.7 126.2)">VCC</text>
<text x="43" y="129.5" transform="rotate(-180 43 129.5)">SOUT</text>
<text x="42.8" y="133.1" transform="rotate(-180 42.8 133.1)">SCL</text>
<text x="42.9" y="136.1" transform="rotate(-180 42.9 136.1)">SDA</text>
<text x="26.5" y="143.3" transform="rotate(-90 26.5 143.3)">www.TheEngineeringProjects.com</text>
</g>
<text font-size="1.1" x="37.5" y="43.3" transform="rotate(90 37.5 43.3)">Bluetooth</text>
</svg>
